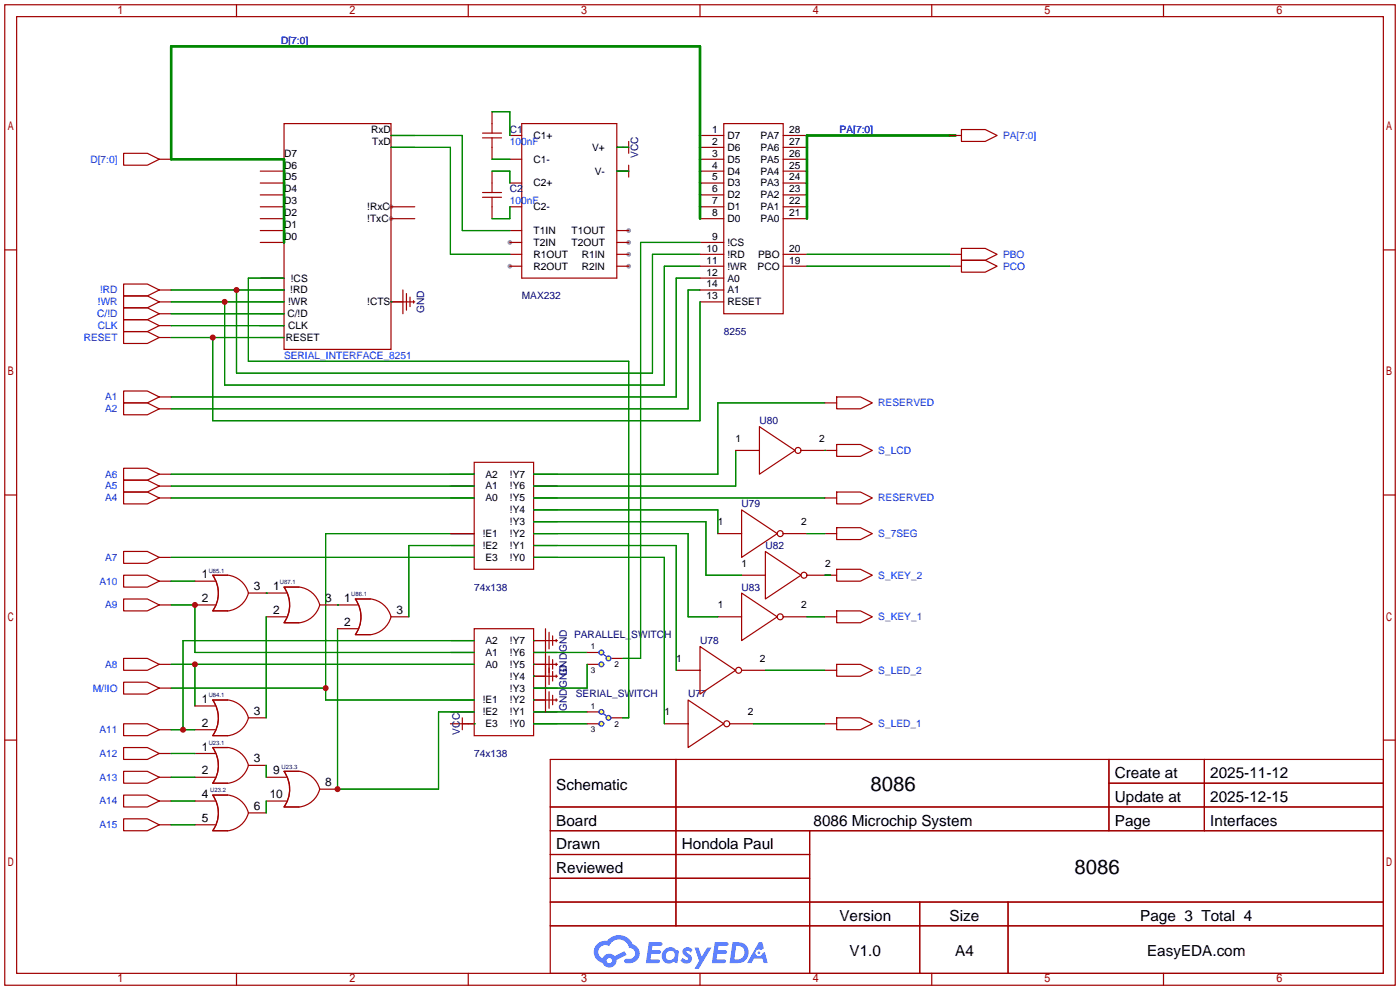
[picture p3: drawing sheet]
<svg xmlns="http://www.w3.org/2000/svg" width="299mm" height="212mm" viewBox="0 0 299 212" stroke-linecap="round" stroke-linejoin="round" font-family="sans-serif">
<g fill="#999">
<circle cx="83.6" cy="44.2" r=".51"/>
<circle cx="83.6" cy="46.7" r=".51"/>
<circle cx="109" cy="51.8" r=".51"/>
<circle cx="109" cy="56.9" r=".51"/>
<circle cx="134.4" cy="49.3" r=".51"/>
<circle cx="134.4" cy="51.8" r=".51"/>
<circle cx="134.4" cy="54.4" r=".51"/>
<circle cx="134.4" cy="56.9" r=".51"/>
</g>
<g fill="none" stroke="#a10000" stroke-width=".25">
<path d="M1 1h297.2v209.6h-297.2zM3.6 3.6h292.1v204.4h-292.1zM50.5 1v2.6M100.1 1v2.6M149.6 1v2.6M199.1 1v2.6M248.7 1v2.6M1 53.4h2.6M295.7 53.4h2.5M1 105.8h2.6M295.7 105.8h2.5M1 158.2h2.6"/>
<path d="M295.7 158.2h2.5M117.6 162.3h178.1v45.7h-178.1zM117.6 172.5h178.1M117.6 177.5h178.1M144.5 162.3v35.6M173 177.5v30.5M237 162.3v15.2M237 167.4h58.7M257.4 162.3v15.2M117.6 182.6h55.4M117.6 192.8h178.1M117.6 187.7h55.4"/>
<path d="M117.6 197.9h178.1M196.6 192.8v15.2M215.4 192.8v15.2M50.5 208v2.6M100.1 208v2.6M149.6 208v2.6M199.1 208v2.6M248.7 208v2.6"/>
</g>
<g fill="#5487ff">
<path d="M146.2 202.7a1.3 1.3 0 0 1 1.8 .3l-.4 .6a.54 .54 0 0 0-.9-.2l.1 .2a1.28 1.28 0 0 1 .8 2 1.53 1.53 0 0 1-2.2-.3l.5-.6 .8 .5a.31 .31 0 0 0 .4-.3 .31 .31 0 0 0-.3-.4 1.12 1.12 0 0 1-.6-1.8z"/>
<path d="M148.5 202.5h.8l.7 2 1.1-2h1l-2.8 4.6h-.9l1-1.7z"/>
<path d="M138.7 201.4h1.6a1.31 1.31 0 0 1 1.3 .2 .4 .4 0 0 1-.4 .5l-1.8 .1-.1 .9h1.7a.4 .4 0 0 1 .3 .4 .4 .4 0 0 1-.4 .4h-1.7l-.2 1.2h1.4a.46 .46 0 0 1 .5 0 .46 .46 0 0 1 .1 .5l-.3 .2h-2.7z"/>
<path d="M152.8 201.4h1.6a1.32 1.32 0 0 1 1.3 .2 .39 .39 0 0 1-.4 .5l-1.7 .1-.2 .9h1.7a.4 .4 0 0 1 .3 .4 .4 .4 0 0 1-.4 .4h-1.7l-.2 1.2h1.4a.46 .46 0 0 1 .5 0 .46 .46 0 0 1 .1 .5l-.3 .2h-2.7z"/>
<path d="M162.2 201.4h.7l.4 1.3-.7 .4a.75 .75 0 0 0-1.1 .3 .75 .75 0 0 0 .5 1 .75 .75 0 0 0 .9-.7l.6-.2 .6 2.3h-.9l-.2-.9h-1.9l-.5 .9h-.9z"/>
<path d="M156.6 201.4l-.7 4.4h1.5a2.27 2.27 0 0 0 2.6-2.2 2.27 2.27 0 0 0-2.7-2.2zM157.3 202.1a1.5 1.5 0 0 1 1.8 1.6 1.5 1.5 0 0 1-1.9 1.4h-.3z"/>
<path d="M142 203a1.6 1.6 0 0 0-.3 2.3 1.6 1.6 0 0 0 2.3 .2l.8 .3 .3-2.4-.2-.3-.4-.1a1.58 1.58 0 0 0-2.5 0zM142.6 203.5a.98 .98 0 0 1 1.6 .4 .98 .98 0 0 1-1.1 1.3 .94 .94 0 0 1-.8-.7 .94 .94 0 0 1 .3-1z"/>
<path d="M127.6 201.8a2.37 2.37 0 0 0 1.2 4 1.54 1.54 0 0 0 1.7 1 1.54 1.54 0 0 0 1.3-1.6l2.1-1.1-.4-.8-2.1 1a1.57 1.57 0 0 0-2.6 .5 1.5 1.5 0 0 1-.7-2.1 1.5 1.5 0 0 1 2.1-.5 2.23 2.23 0 0 1 2.3-1.4 2.23 2.23 0 0 1 2 1.8 1.16 1.16 0 0 1 1.3 1.1 1.16 1.16 0 0 1-1.1 1.2h-.7a.47 .47 0 0 0-.6 .4 .47 .47 0 0 0 .4 .5 2.17 2.17 0 0 0 2.6-.9 2.17 2.17 0 0 0-.4-2.7l-.8-.4a3.2 3.2 0 0 0-5.4-.7l-1.2 .1zM129.7 205.3a.58 .58 0 0 1 1.1 0 .58 .58 0 0 1-1.1 0z"/>
<circle cx="162.2" cy="203.6" r=".28"/>
</g>
<g fill="none" stroke="#a10000" stroke-width=".25">
<path d="M26.4 32.8h5.1l2.5 1.2-2.5 1.3h-5.1zM34 34h2.6M55.6 39.1h5.1M55.6 36.6h5.1M55.6 34h5.1M60.7 26.4h22.9v48.3h-22.9zM83.6 29h5M83.6 31.5h5M103.1 28.4h4.1M103.1 29.5h4.1M105.2 23.9v4.5M105.2 29.5v4.5"/>
<path d="M105.2 36.6v4.5M109 29h2.5M109 39.1h2.5M109 34h2.5M111.5 26.4h20.3v33h-20.3zM131.8 31.5h2.6M131.8 36.6h2.6M134.4 30.2v2.6M134.4 35.3v2.5M149.6 29h5.1M149.6 31.5h5.1M149.6 39.1h5.1"/>
<path d="M149.6 36.6h5.1M149.6 34h5.1M154.7 26.4h12.7v40.7h-12.7zM167.4 29h5.1M167.4 31.5h5.1M167.4 39.1h5.1M167.4 36.6h5.1M167.4 34h5.1M202.9 29h2.6M205.5 27.7h5.1l2.5 1.3-2.5 1.2h-5.1zM55.6 44.2h5.1M55.6 46.7h5.1"/>
<path d="M55.6 51.8h5.1M55.6 49.3h5.1M55.6 41.7h5.1M55.6 59.4h5.1M83.6 44.2h5M83.6 46.7h5M103.1 41.1h4.1M103.1 42.2h4.1M105.2 42.2v4.5M109 44.2h2.5M109 51.8h2.5M109 49.3h2.5"/>
<path d="M109 54.4h2.5M109 56.9h2.5M131.8 51.8h2.6M131.8 49.3h2.6M131.8 54.4h2.6M131.8 56.9h2.6M149.6 44.2h5.1M149.6 46.7h5.1M149.6 51.8h5.1M149.6 41.7h5.1M149.6 59.4h5.1M149.6 54.4h5.1"/>
<path d="M149.6 56.9h5.1M167.4 44.2h5.1M167.4 46.7h5.1M167.4 41.7h5.1M167.4 54.4h5.1M167.4 56.9h5.1M202.9 54.4h2.6M202.9 56.9h2.6M205.5 53.1h5.1l2.5 1.3-2.5 1.2h-5.1zM205.5 55.6h5.1l2.5 1.3-2.5 1.3h-5.1zM26.4 60.7h5.1l2.5 1.3-2.5 1.2h-5.1zM26.4 63.2h5.1l2.5 1.3-2.5 1.3h-5.1z"/>
<path d="M26.4 65.8h5.1l2.5 1.3-2.5 1.2h-5.1zM26.4 68.3h5.1l2.5 1.3-2.5 1.3h-5.1zM26.4 70.9h5.1l2.5 1.2-2.5 1.3h-5.1zM34 64.5h2.6M34 72.1h2.6M34 69.6h2.6M34 67.1h2.6M34 62h2.6M55.6 64.5h5.1M55.6 72.1h5.1M55.6 69.6h5.1M55.6 67.1h5.1"/>
<path d="M55.6 62h5.1M83.6 64.5h5M86.1 62v5.1M86.9 62.7v3.6M87.6 63.5v2M88.4 64.3v.5M149.6 64.5h5.1M149.6 62h5.1M26.4 83.6h5.1l2.5 1.2-2.5 1.3h-5.1zM26.4 86.1h5.1l2.5 1.3-2.5 1.2h-5.1zM34 84.8h2.6M34 87.4h2.6"/>
<path d="M26.4 128h5.1l2.5 1.3-2.5 1.3h-5.1zM26.4 122.9h5.1l2.5 1.3-2.5 1.3h-5.1zM34 129.3h2.6M34 124.2h2.6M96.3 136.9h5M96.3 139.4h5M101.3 134.4h12.7v22.8h-12.7zM114 136.9h5.1M114 139.4h5.1M116.6 134.4v12.7M117.3 135.1v3.6M118.1 135.9v2"/>
<path d="M118.9 136.7v.5M125.5 139.4h2.5M26.4 145.8h5.1l2.5 1.3-2.5 1.2h-5.1zM26.4 159.8h5.1l2.5 1.2-2.5 1.3h-5.1zM26.4 140.7h5.1l2.5 1.3-2.5 1.3h-5.1zM34 142h2.6M34 147.1h2.6M48.7 159.7a5.2 5.2 0 0 1 4.4 3.9M96.3 142h5M96.3 149.6h5M96.3 152.1h5M96.3 154.7h5"/>
<path d="M98.8 153.4v2.6M114 142h5.1M114 144.5h5.1M114 147.1h5.1M114 149.6h5.1M114 152.1h5.1M114 154.7h5.1M117.3 140.2v6.1M118.1 141v2M118.1 143.5v2M118.9 141.7v.5M118.9 144.3v.5"/>
<path d="M125.5 142h2.5M130.6 140.7h2.5M26.4 164.8h5.1l2.5 1.3-2.5 1.3h-5.1zM26.4 169.9h5.1l2.5 1.3-2.5 1.3h-5.1zM26.4 175h5.1l2.5 1.3-2.5 1.2h-5.1zM34 161h2.6M34 166.1h2.6M34 171.2h2.6M34 176.3h2.6M41.7 161h4.3M41.7 166.1h4.3M41.7 171.2h4.3"/>
<path d="M41.7 176.3h4.3M45.5 167.4a6.6 6.6 0 0 0 0-7.6h3.1h-3.1a6.6 6.6 0 0 1 0 7.6h3.1h-3.1M45.5 177.5a6.6 6.6 0 0 0 0-7.6h3.1h-3.1a6.6 6.6 0 0 1 0 7.6h3.1h-3.1M48.7 169.9a5.2 5.2 0 0 1 4.4 3.8M53.1 163.6h3.8M53.1 173.7h3.8M53.1 163.6a5.2 5.2 0 0 1-4.4 3.8M53.1 173.7a5.2 5.2 0 0 1-4.4 3.9M56.9 166.1h4.3M56.9 171.2h4.3M60.7 172.5h3.2M63.9 164.8h-3.2a6.6 6.6 0 0 1 0 7.7h3.2"/>
<path d="M63.9 164.8h-3.2a6.6 6.6 0 0 1 0 7.6M63.9 164.8a5.2 5.2 0 0 1 4.4 3.9M68.3 168.7h3.8M68.3 168.7a5.2 5.2 0 0 1-4.4 3.8"/>
</g>
<g fill="none" stroke="#008700" stroke-width=".25">
<path d="M83.6 31.5h12.7v22.9h12.7M83.6 29h15.2v20.3h10.2M105.2 36.6h3.8v2.5M105.2 34h3.8M105.2 23.9h3.8v5.1M131.8 36.6h2.6M131.8 31.5h2.6M109 44.2v2.5h-3.8M149.6 54.4h-10.2v25.4h-88.9v-17.8M149.6 56.9h-7.6v25.4h-94v-17.8M149.6 59.4h-5.1v25.4h-107.9M172.5 54.4h30.4"/>
<path d="M172.5 56.9h30.4M36.6 62h24.1M36.6 64.5h24.1M36.6 67.1h24.1M36.6 69.6h24.1M36.6 72.1h24.1M83.6 64.5h.1M149.6 62h-2.5v25.4h-110.5M149.6 64.5v25.4h-104.1v-17.8M101.3 114h-31.7v35.6h31.7M36.6 124.2h5.1M36.6 129.3h5.1v10.1h59.6"/>
<path d="M72.1 134.4v34.3h21.6v-16.6h7.6M114 136.9h.1M114 139.4h11.5M36.6 147.1h33M36.6 142h64.7M41.7 142v8.9M101.3 154.7h.1M114 142h.1M114 144.5h.1M114 152.1h11.5M114 154.7h11.5M36.6 161h5.1"/>
<path d="M36.6 166.1h5.1M36.6 171.2h5.1M36.6 176.3h5.1M56.9 163.6v2.5M56.9 171.2v2.5"/>
</g>
<path d="M204.2 29h-31.7v17.7M149.6 46.7v-36.8h-113v24.1h24.1v17.8" fill="none" stroke="#008700" stroke-width=".51"/>
<path d="M128.5 139.4l1.5 1.3" fill="none" stroke="#00f" stroke-width=".25"/>
<g fill="#ff6" stroke="#00f" stroke-width=".25">
<circle cx="128.5" cy="139.4" r=".51"/>
<circle cx="128.5" cy="142" r=".51"/>
<circle cx="130" cy="140.7" r=".51"/>
</g>
<path d="M128.5 152.1l1.5 1.3" fill="none" stroke="#00f" stroke-width=".25"/>
<path d="M125.5 152.1h2.5M125.5 154.7h2.5M130.6 153.4h2.5" fill="none" stroke="#a10000" stroke-width=".25"/>
<g fill="#ff6" stroke="#00f" stroke-width=".25">
<circle cx="128.5" cy="152.1" r=".51"/>
<circle cx="128.5" cy="154.7" r=".51"/>
<circle cx="130" cy="153.4" r=".51"/>
</g>
<g fill="none" stroke="#a10000" stroke-width=".25">
<path d="M101.3 98.8h12.7v22.9h-12.7zM157.2 96.3h5.1M162.3 91.2l7.6 5.1-7.6 5zM171.2 96.3h7.6M176.3 86.1h2.5M178.8 84.8h5.1l2.5 1.3-2.5 1.3h-5.1zM178.8 95h5.1l2.5 1.3-2.5 1.2h-5.1zM26.4 100.1h5.1l2.5 1.2-2.5 1.3h-5.1zM26.4 102.6h5.1l2.5 1.3-2.5 1.3h-5.1zM26.4 105.2h5.1l2.5 1.2-2.5 1.3h-5.1zM26.4 117.9h5.1l2.5 1.2-2.5 1.3h-5.1zM34 101.3h2.6"/>
<path d="M34 103.9h2.6M34 106.4h2.6M34 119.1h2.6M96.3 101.3h5M96.3 103.9h5M96.3 106.4h5M96.3 114h5M96.3 116.6h5M96.3 119.1h5M114 101.3h5.1M114 103.9h5.1M114 106.4h5.1"/>
<path d="M114 109h5.1M114 111.5h5.1M114 114h5.1M114 116.6h5.1M114 119.1h5.1M153.4 114h5.1M158.5 109l7.6 5-7.6 5.1zM163.6 117.9l7.6 5-7.6 5.1zM167.4 114h5.1M176.3 106.4h2.5M176.3 114h2.5M178.8 112.8h5.1l2.5 1.2-2.5 1.3h-5.1z"/>
<path d="M178.8 105.2h5.1l2.5 1.2-2.5 1.3h-5.1zM41.7 124.2h4.3M41.7 129.3h4.3M45.5 122.9a6.6 6.6 0 0 1 0 7.7h3.1h-3.1a6.7 6.7 0 0 0 0-7.7h3.1zM48.7 122.9a5.2 5.2 0 0 1 4.4 3.8M53.1 126.7h8.1M53.1 126.7a5.2 5.2 0 0 1-4.4 3.9M56.9 131.8h4.3M60.7 133.1h3.2M63.9 125.5h-3.2a6.6 6.6 0 0 1 0 7.6h3.2M63.9 125.5h-3.2a6.6 6.6 0 0 1 0 7.6M63.9 125.5a5.2 5.2 0 0 1 4.4 3.8"/>
<path d="M68.3 129.3h8.2M68.3 129.3a5.2 5.2 0 0 1-4.4 3.8M72.1 134.4h4.4M75.9 135.6h3.2M79.1 128h-3.2a6.6 6.6 0 0 1 0 7.6h3.2M79.1 128h-3.2a6.6 6.6 0 0 1 .1 7.6M79.1 128a5.2 5.2 0 0 1 4.5 3.8M83.6 131.8h3.8M83.6 131.8a5.2 5.2 0 0 1-4.5 3.9M149.6 138.2l7.6 5.1-7.6 5zM153.4 131.8h5.1M158.5 126.7l7.6 5.1-7.6 5.1z"/>
<path d="M158.5 122.9h5.1M167.4 131.8h5.1M172.5 122.9h6.3M176.3 131.8h2.5M178.8 121.7h5.1l2.5 1.2-2.5 1.3h-5.1zM178.8 130.6h5.1l2.5 1.2-2.5 1.3h-5.1zM26.4 154.7h5.1l2.5 1.3-2.5 1.2h-5.1zM34 156h2.6M41.7 156h4.3M41.7 150.9h4.3M45.5 157.2a6.6 6.6 0 0 0 0-7.6h3.1h-3.1a6.6 6.6 0 0 1 0 7.6h3.1h-3.1M48.7 149.6a5.2 5.2 0 0 1 4.4 3.8"/>
<path d="M53.1 153.4h3.8M53.1 153.4a5.2 5.2 0 0 1-4.4 3.8M114 149.6h2.6M116.6 147.1v5M117.3 147.8v3.6M118.1 148.6v2M118.9 149.4v.5M142 154.7h5.1M144.5 143.3h5.1M147.1 149.6l7.6 5.1-7.6 5.1zM156 154.7h5M158.5 143.3h5.1"/>
<path d="M176.3 154.7h2.5M176.3 143.3h2.5M178.8 142h5.1l2.5 1.3-2.5 1.2h-5.1zM178.8 153.4h5.1l2.5 1.3-2.5 1.3h-5.1z"/>
<circle cx="170.6" cy="96.3" r=".63"/>
<circle cx="166.8" cy="114" r=".63"/>
<circle cx="166.8" cy="131.8" r=".63"/>
<circle cx="171.8" cy="122.9" r=".63"/>
<circle cx="155.3" cy="154.7" r=".63"/>
<circle cx="157.9" cy="143.3" r=".63"/>
</g>
<g fill="none" stroke="#008700" stroke-width=".25">
<path d="M60.7 59.4h-7.6v17.8h81.3v76.2h-1.3M149.6 51.8h-12.7v88.9h-3.8M157.2 96.3v7.6h-43.2M176.3 96.3h.1M176.3 86.1h-22.9v15.2h-39.4M36.6 101.3h64.7M36.6 103.9h64.7M36.6 106.4h64.7M36.6 119.1h64.7M101.3 116.6h-13.9v15.2M114 109h39.4v5M114 106.4h62.3"/>
<path d="M114 119.1h28v35.6M114 114h33.1v17.8h6.3M114 116.6h30.5v26.7M114 111.5h36.9v11.4h7.6M172.5 114h3.8M56.9 126.7h.1M56.9 131.8v21.6M72.1 129.3h.1M101.3 136.9h-62.2v19.1M172.5 131.8h3.8M176.3 122.9h1.2M36.6 156h5.1"/>
<path d="M114 149.6h.1M125.5 142v5.1h-11.5M161 154.7h15.3M163.6 143.3h12.7"/>
</g>
<g fill="#c00">
<circle cx="69.6" cy="147.1" r=".63"/>
<circle cx="50.5" cy="62" r=".63"/>
<circle cx="48" cy="64.5" r=".63"/>
<circle cx="45.5" cy="72.1" r=".63"/>
<circle cx="72.1" cy="168.7" r=".63"/>
<circle cx="41.7" cy="129.3" r=".63"/>
<circle cx="41.7" cy="142" r=".63"/>
<circle cx="39.1" cy="156" r=".63"/>
</g>
<g font-size="4.4">
<text x="186" y="169.1">8086</text>
<text x="229.6" y="186.9">8086</text>
</g>
<g font-size="3.3">
<text x="238.3" y="166.3">Create at</text>
<text x="258.7" y="166.3">2025-11-12</text>
<text x="118.9" y="168.8">Schematic</text>
<text x="238.3" y="171.4">Update at</text>
<text x="258.7" y="171.4">2025-12-15</text>
<text x="118.9" y="176.5">Board</text>
<text x="173.9" y="176.5">8086 Microchip System</text>
<text x="238.3" y="176.5">Page</text>
<text x="258.7" y="176.5">Interfaces</text>
<text x="118.9" y="181.5">Drawn</text>
<text x="145.7" y="181.5">Hondola Paul</text>
<text x="118.9" y="186.6">Reviewed</text>
<text x="179.4" y="196.8">Version</text>
<text x="203" y="196.8">Size</text>
<text x="243.7" y="196.8">Page 3 Total 4</text>
<text x="181.6" y="204.4">V1.0</text>
<text x="204.1" y="204.4">A4</text>
<text x="245.2" y="204.4">EasyEDA.com</text>
</g>
<g font-size="2.5">
<text x="43.1" y="123.6">1</text>
<text x="43.1" y="128.7">2</text>
<text x="54.3" y="126.1">3</text>
<text x="58.3" y="126.1">1</text>
<text x="58.3" y="131.2">2</text>
<text x="69.5" y="128.7">3</text>
<text x="73.6" y="128.7">1</text>
<text x="84.8" y="131.2">3</text>
<text x="73.6" y="133.7">2</text>
<text x="43.1" y="150.2">1</text>
<text x="43.1" y="155.3">2</text>
<text x="54.3" y="152.8">3</text>
<text x="43.1" y="160.4">1</text>
<text x="43.1" y="165.5">2</text>
<text x="54.3" y="162.9">3</text>
<text x="58.3" y="165.5">9</text>
<text x="43.1" y="170.6">4</text>
<text x="54.3" y="173.1">6</text>
<text x="57.6" y="170.6">10</text>
<text x="69.5" y="168">8</text>
<text x="43.1" y="175.6">5</text>
</g>
<g font-size="2.2" fill="#00f">
<text x="60.1" y="9.4">D[7:0]</text>
<text x="179.5" y="28.4">PA[7:0]</text>
<text x="214.4" y="29.7">PA[7:0]</text>
<text x="19.3" y="34.8">D[7:0]</text>
<text x="109" y="31">100nF</text>
<text x="109" y="43.7">100nF</text>
<text x="214.4" y="55.1">PBO</text>
<text x="214.4" y="57.6">PCO</text>
<text x="20.9" y="65.2">!WR</text>
<text x="21.4" y="62.7">!RD</text>
<text x="20.8" y="67.8">C/!D</text>
<text x="20.9" y="70.3">CLK</text>
<text x="17.9" y="72.9">RESET</text>
<text x="60.7" y="76.7">SERIAL_INTERFACE_8251</text>
<text x="22.5" y="85.6">A1</text>
<text x="22.5" y="88.1">A2</text>
<text x="187.7" y="86.8">RESERVED</text>
<text x="187.7" y="97">S_LCD</text>
<text x="22.5" y="102.1">A6</text>
<text x="22.5" y="104.6">A5</text>
<text x="22.5" y="107.2">A4</text>
<text x="187.7" y="107.2">RESERVED</text>
<text x="22.5" y="119.9">A7</text>
<text x="187.7" y="114.8">S_7SEG</text>
<text x="21.3" y="124.9">A10</text>
<text x="187.7" y="123.7">S_KEY_2</text>
<text x="22.5" y="130">A9</text>
<text x="187.7" y="132.6">S_KEY_1</text>
<text x="22.5" y="142.7">A8</text>
<text x="187.7" y="144">S_LED_2</text>
<text x="19.8" y="147.8">M/!IO</text>
<text x="187.7" y="155.4">S_LED_1</text>
<text x="21.3" y="161.8">A12</text>
<text x="21.3" y="156.7">A11</text>
<text x="21.3" y="166.8">A13</text>
<text x="21.3" y="171.9">A14</text>
<text x="21.3" y="177">A15</text>
</g>
<g font-size="2.2">
<text x="79.3" y="28.4">RxD</text>
<text x="114" y="29.7">C1+</text>
<text x="152.2" y="28.4">1</text>
<text x="155.4" y="29.7">D7</text>
<text x="162.5" y="29.7">PA7</text>
<text x="168.7" y="28.4">28</text>
<text x="60.7" y="33.5">D7</text>
<text x="79.6" y="31">TxD</text>
<text x="114" y="34.8">C1-</text>
<text x="126.6" y="32.2">V+</text>
<text x="152.2" y="33.5">3</text>
<text x="152.2" y="31">2</text>
<text x="155.4" y="34.8">D5</text>
<text x="155.4" y="32.2">D6</text>
<text x="162.5" y="34.8">PA5</text>
<text x="162.5" y="32.2">PA6</text>
<text x="168.7" y="33.5">26</text>
<text x="168.7" y="31">27</text>
<text x="60.7" y="41.1">D4</text>
<text x="60.7" y="38.6">D5</text>
<text x="60.7" y="36">D6</text>
<text x="114" y="39.8">C2+</text>
<text x="127.1" y="37.3">V-</text>
<text x="152.2" y="41.1">6</text>
<text x="152.2" y="38.6">5</text>
<text x="152.2" y="36">4</text>
<text x="155.4" y="39.8">D3</text>
<text x="155.4" y="37.3">D4</text>
<text x="162.5" y="39.8">PA3</text>
<text x="162.5" y="37.3">PA4</text>
<text x="168.7" y="41.1">23</text>
<text x="168.7" y="38.6">24</text>
<text x="168.7" y="36">25</text>
<text x="60.7" y="46.2">D2</text>
<text x="60.7" y="43.7">D3</text>
<text x="78.5" y="44.9">!RxC</text>
<text x="78.5" y="47.5">!TxC</text>
<text x="114" y="44.9">C2-</text>
<text x="152.2" y="46.2">8</text>
<text x="152.2" y="43.7">7</text>
<text x="155.4" y="47.5">D0</text>
<text x="155.4" y="44.9">D1</text>
<text x="155.4" y="42.4">D2</text>
<text x="162.5" y="47.5">PA0</text>
<text x="162.5" y="44.9">PA1</text>
<text x="162.5" y="42.4">PA2</text>
<text x="168.7" y="46.2">21</text>
<text x="168.7" y="43.7">22</text>
<text x="60.7" y="51.3">D0</text>
<text x="60.7" y="48.7">D1</text>
<text x="114" y="50">T1IN</text>
<text x="114" y="52.5">T2IN</text>
<text x="122.1" y="50">T1OUT</text>
<text x="122.1" y="52.5">T2OUT</text>
<text x="151" y="53.8">10</text>
<text x="152.2" y="51.3">9</text>
<text x="155.4" y="52.5">!CS</text>
<text x="168.7" y="53.8">20</text>
<text x="114" y="55.1">R1OUT</text>
<text x="114" y="57.6">R2OUT</text>
<text x="124.3" y="55.1">R1IN</text>
<text x="124.3" y="57.6">R2IN</text>
<text x="151" y="56.4">11</text>
<text x="151" y="58.9">12</text>
<text x="155.4" y="55.1">!RD</text>
<text x="155.4" y="57.6">!WR</text>
<text x="161.9" y="57.6">PCO</text>
<text x="162" y="55.1">PBO</text>
<text x="168.7" y="56.4">19</text>
<text x="61.6" y="65.2">!WR</text>
<text x="62" y="62.7">!RD</text>
<text x="62.2" y="60.2">!CS</text>
<text x="78.5" y="65.2">!CTS</text>
<text x="151" y="64">13</text>
<text x="151" y="61.4">14</text>
<text x="155.4" y="60.2">A0</text>
<text x="155.4" y="65.2">RESET</text>
<text x="155.4" y="62.7">A1</text>
<text x="61.4" y="67.8">C/!D</text>
<text x="61.6" y="70.3">CLK</text>
<text x="61.1" y="72.9">RESET</text>
<text x="157.2" y="94.5">1</text>
<text x="175.1" y="94.5">2</text>
<text x="103.8" y="107.2">A0</text>
<text x="103.8" y="104.6">A1</text>
<text x="103.8" y="102.1">A2</text>
<text x="109" y="102.1">!Y7</text>
<text x="109" y="104.6">!Y6</text>
<text x="109" y="107.2">!Y5</text>
<text x="109" y="109.7">!Y4</text>
<text x="109" y="112.2">!Y3</text>
<text x="153.4" y="112.2">1</text>
<text x="171.3" y="112.2">2</text>
<text x="103.2" y="117.3">!E2</text>
<text x="103.2" y="114.8">!E1</text>
<text x="103.8" y="119.9">E3</text>
<text x="109" y="114.8">!Y2</text>
<text x="109" y="117.3">!Y1</text>
<text x="109" y="119.9">!Y0</text>
<text x="158.5" y="121.1">1</text>
<text x="176.3" y="121.1">2</text>
<text x="153.4" y="130">1</text>
<text x="171.3" y="130">2</text>
<text x="103.8" y="137.6">A2</text>
<text x="109" y="137.6">!Y7</text>
<text x="103.8" y="142.7">A0</text>
<text x="103.8" y="140.2">A1</text>
<text x="109" y="140.2">!Y6</text>
<text x="109" y="142.7">!Y5</text>
<text x="144.5" y="141.4">1</text>
<text x="162.4" y="141.4">2</text>
<text x="109" y="145.3">!Y4</text>
<text x="109" y="147.8">!Y3</text>
<text x="103.2" y="152.9">!E2</text>
<text x="103.2" y="150.3">!E1</text>
<text x="103.8" y="155.4">E3</text>
<text x="109" y="150.3">!Y2</text>
<text x="109" y="152.9">!Y1</text>
<text x="109" y="155.4">!Y0</text>
<text x="142" y="152.9">1</text>
<text x="159.8" y="152.9">2</text>
</g>
<g font-size="2.2" fill="#000080">
<text x="109" y="28.4">C1</text>
<text x="136.4" y="33.8" transform="rotate(-90 136.4 33.8)">VCC</text>
<text x="109" y="41.1">C2</text>
<text x="111.5" y="64">MAX232</text>
<text x="90.6" y="66.9" transform="rotate(-90 90.6 66.9)">GND</text>
<text x="154.7" y="71.6">8255</text>
<text x="162.3" y="90.6">U80</text>
<text x="158.5" y="108.4">U79</text>
<text x="163.6" y="117.3">U82</text>
<text x="101.3" y="126.2">74x138</text>
<text x="158.5" y="126.2">U83</text>
<text x="122.7" y="136.4">PARALLEL_SWITCH</text>
<text x="149.6" y="137.6">U78</text>
<text x="121.1" y="139.3" transform="rotate(-90 121.1 139.3)">GND</text>
<text x="121.1" y="146.9" transform="rotate(-90 121.1 146.9)">GND</text>
<text x="121.1" y="144.4" transform="rotate(-90 121.1 144.4)">GND</text>
<text x="123.1" y="149.1">SERIAL_SWITCH</text>
<text x="147.1" y="149.1">U77</text>
<text x="121.1" y="152" transform="rotate(-90 121.1 152)">GND</text>
<text x="98.3" y="157" transform="rotate(-90 98.3 157)">VCC</text>
<text x="101.3" y="161.8">74x138</text>
</g>
<g font-size="1.7">
<text x="126.3" y="138.8">1</text>
<text x="126.3" y="143.8">3</text>
<text x="131.3" y="142.6">2</text>
<text x="126.3" y="151.5">1</text>
<text x="131.3" y="155.3">2</text>
<text x="126.3" y="156.5">3</text>
</g>
<g font-size="1.3" fill="#000080">
<text x="44.6" y="122.4">U85.1</text>
<text x="59.8" y="124.9">U87.1</text>
<text x="75.1" y="127.4">U86.1</text>
<text x="44.6" y="149">U84.1</text>
<text x="44.6" y="159.2">U23.1</text>
<text x="60.2" y="164.3">U23.3</text>
<text x="44.9" y="169.4">U23.2</text>
</g>
</svg>
